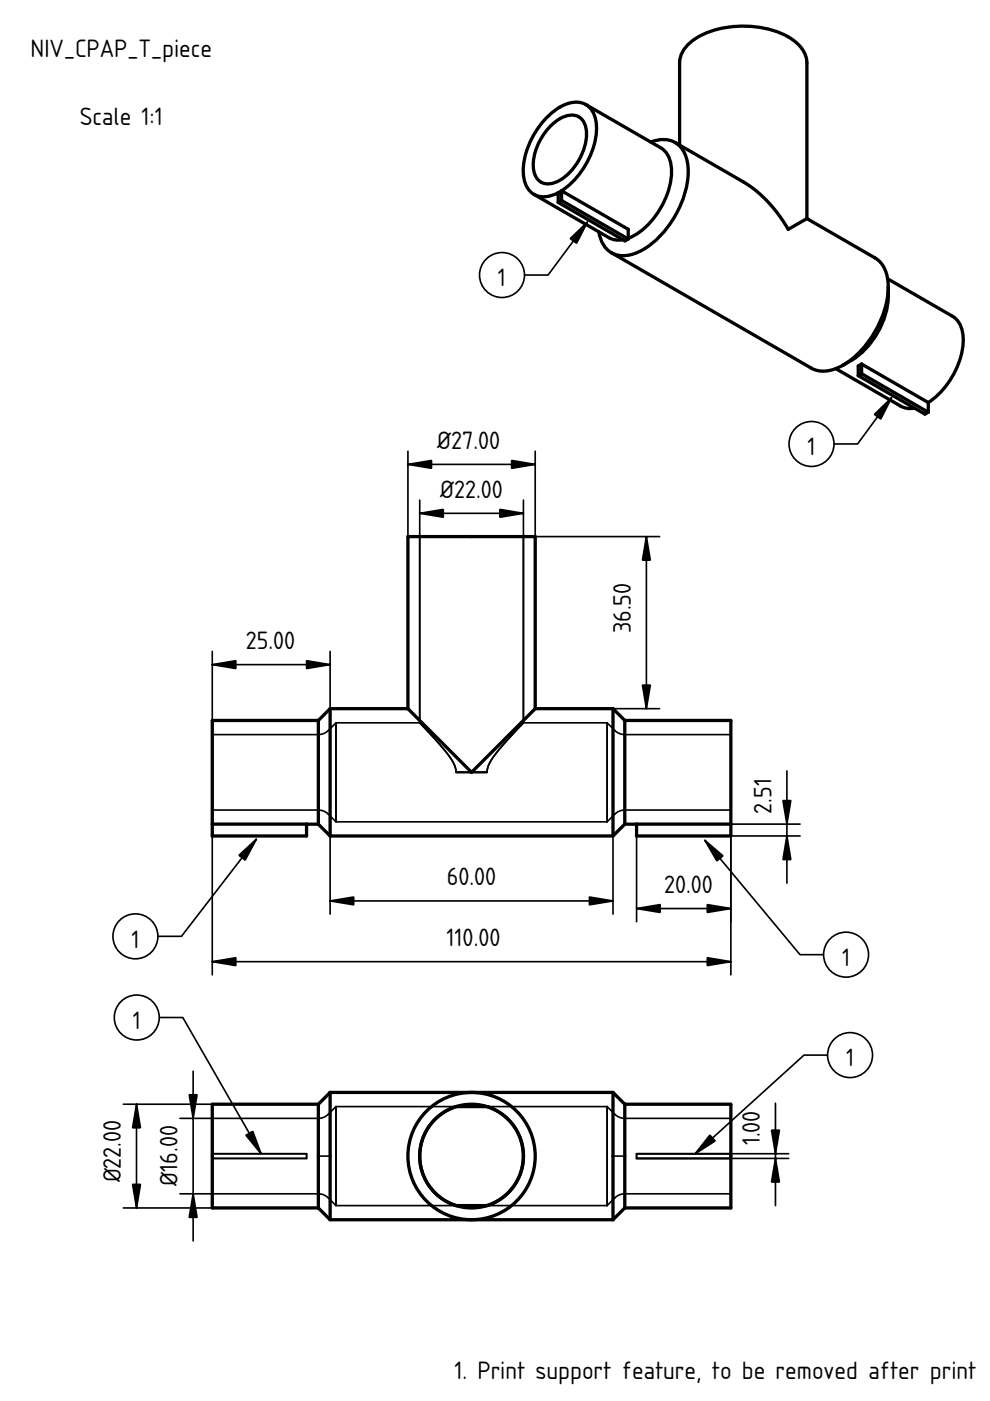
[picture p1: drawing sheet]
<svg xmlns="http://www.w3.org/2000/svg" width="210mm" height="297mm" viewBox="0 0 210 297" stroke-linecap="round" stroke-linejoin="round" font-family="sans-serif">
<path d="M100 145.5h.1" fill="none" stroke="#000" stroke-width=".21"/>
<g fill="#fff">
<path d="M70 150.3h16.5l13.5 13.4 13.5-13.4h16.5v26.9h-60z" fill-rule="evenodd"/>
<path d="M86.5 113.8h27v36.5l-13.5 13.4-13.5-13.4z" fill-rule="evenodd"/>
</g>
<path d="M100 145.5h.1" fill="none" stroke="#000" stroke-width=".21"/>
<g fill="#fff">
<path d="M45 152.8h22.5v21.9h-22.5z" fill-rule="evenodd"/>
<path d="M132.5 152.8h22.5v21.9h-22.5z" fill-rule="evenodd"/>
<path d="M70 150.3v26.9l-2.5-2.5v-21.9z" fill-rule="evenodd"/>
<path d="M130 150.3l2.5 2.5v21.9l-2.5 2.5z" fill-rule="evenodd"/>
<path d="M135 174.7h20v2.5h-20z" fill-rule="evenodd"/>
<path d="M45 174.7h20v2.5h-20z" fill-rule="evenodd"/>
</g>
<g fill="none" stroke="#000" stroke-width=".35">
<path d="M86.5 95.7v18.1h53.3M86.5 98.5h27M113.5 95.7v18.1M89 106v47.3M89 108.8h22M111 106v47.3M137 113.8v36.5M45 138.1v68.6M70 138.1v55.7M45 140.9h25M67.5 152.8v21.9M71.2 153.3a6.2 6.2 0 0 1-2.8 2.3l-.9 .2h-22.5"/>
<path d="M71.2 153.3v20.9M71.2 153.3h17.8M86.5 150.3l13.5 13.4 13.5-13.4h26.3M89 153.3l2.3 2.4a25.8 25.8 0 0 1 5.2 6.9l.2 1.1M89 153.3l2.6 2.7a24 24 0 0 1 4.9 6.6l.2 1.1M111 153.3l-2.6 2.7a24 24 0 0 0-4.9 6.6l-.2 1.1M111 153.3l-2.3 2.4a25.8 25.8 0 0 0-5.3 6.9l-.1 1.1M111 153.3h17.7M128.7 153.3a6.2 6.2 0 0 0 2.8 2.3l1 .2h22.5M128.7 153.3v20.9M130 150.3v43.5M132.5 152.8v21.9"/>
<path d="M155 152.8v53.9M45 174.7h.1M45 171.7h22.5l.9 .2a6.2 6.2 0 0 1 2.8 2.3M45 174.7h20v2.5h-20M71.2 174.2h57.5M96.7 163.7h6.6M135 177.2h34.6M149.4 178.1l20.2 24.3h5M155 174.7h.1M155 171.7h-22.5l-1 .2a6.2 6.2 0 0 0-2.8 2.3M166.8 163.4v23.8M169.6 174.7h-34.6v20.7"/>
<path d="M70 191h60M135 192.6h20M45 203.9h110"/>
</g>
<g fill="none" stroke="#000" stroke-width=".7">
<path d="M67.5 152.8h-22.5v24.4h20v-2.5h-20M67.5 152.8v21.9M70 150.3v26.9M70 150.3l-2.5 2.5M70 150.3h16.5M86.5 150.3l13.5 13.4 13.5-13.4M86.5 150.3v-36.5h27v36.5M113.5 150.3h16.5M130 150.3v26.9M130 150.3l2.5 2.5M132.5 152.8h22.5v24.4h-20v-2.5h20M132.5 152.8v21.9"/>
<path d="M65 174.7h2.5M67.5 174.7l2.5 2.5M70 177.2h60M132.5 174.7h2.5M132.5 174.7l-2.5 2.5"/>
</g>
<path d="M100 145.5h.1" fill="none" stroke="#000" stroke-width=".21"/>
<g fill="#000" stroke="#000" stroke-width=".35">
<path d="M86.5 98.5l5-.9v1.7zM108.5 97.6l5 .9-5 .8zM89 108.8l5-.8v1.7zM106 108l5 .8-5 .9zM137 113.8l.9 5h-1.7zM45 140.9l5-.8v1.6zM65 140.1l5 .8-5 .8zM136.2 145.3h1.7l-.9 5zM149.4 178.1l3.9 3.4-1.3 1zM166 169.7h1.7l-.9 5zM166.8 177.2l.9 5h-1.7zM70 191l5-.8v1.6z"/>
<path d="M125 190.2l5 .8-5 .8zM135 192.6l5-.8v1.7zM150 191.8l5 .8-5 .9zM45 203.9l5-.8v1.6zM150 203.1l5 .8-5 .8z"/>
</g>
<circle cx="179.4" cy="202.4" r="4.8" fill="#fff" stroke="#000" stroke-width=".35"/>
<path d="M100 145.5h.1" fill="none" stroke="#000" stroke-width=".21"/>
<path d="M54.4 177.9l-15.9 20.6h-5" fill="none" stroke="#000" stroke-width=".35"/>
<path d="M50.7 181.3l3.7-3.4-2.4 4.5z" fill="#000" stroke="#000" stroke-width=".35"/>
<circle cx="28.7" cy="198.5" r="4.8" fill="#fff" stroke="#000" stroke-width=".35"/>
<path d="M45 234.1h22.5l2.5-2.5h60l2.5 2.5h22.5v22h-22.5l-2.5 2.5h-30a13.5 13.5 0 0 0 11.9-19.8 13.5 13.5 0 0 0-23.1-1.3 13.5 13.5 0 0 0 9.7 21l1.5 .1h-30h30a13.5 13.5 0 0 1-13.5-13.5 13.5 13.5 0 0 1 13.5-13.5h-30v27l-2.5-2.5h-22.5z" fill-rule="evenodd" fill="#fff"/>
<path d="M100 245.1h.1" fill="none" stroke="#000" stroke-width=".21"/>
<path d="M100 231.6h30v27h-30a13.5 13.5 0 0 0 13.5-13.5 13.5 13.5 0 0 0-13.5-13.5z" fill-rule="evenodd" fill="#fff"/>
<path d="M100 245.1h.1" fill="none" stroke="#000" stroke-width=".21"/>
<g fill="#fff">
<path d="M45 234.1h22.5v22h-22.5z" fill-rule="evenodd"/>
<path d="M132.5 234.1h22.5v22h-22.5z" fill-rule="evenodd"/>
<path d="M67.5 234.1l2.5-2.5v27l-2.5-2.5z" fill-rule="evenodd"/>
<path d="M130 231.6l2.5 2.5v22l-2.5 2.5z" fill-rule="evenodd"/>
<path d="M92.3 237.3a11 11 0 0 0-3.3 7.8 11 11 0 0 1 11-11 11 11 0 0 1 11 11 11 11 0 0 0-7.7-10.5h-6.6a11 11 0 0 0-4.4 2.7z" fill-rule="evenodd"/>
</g>
<path d="M100 245.1h.1" fill="none" stroke="#000" stroke-width=".21"/>
<g fill="#fff">
<path d="M96.7 255.6h6.6a11 11 0 0 1-6.6 0z" fill-rule="evenodd"/>
<path d="M96.7 234.6a11 11 0 0 1 6.6 0z" fill-rule="evenodd"/>
<path d="M89 245.1a11 11 0 0 0 7.7 10.5h6.6a11 11 0 0 0 7.7-10.5 11 11 0 0 0-7.7-10.5 11 11 0 0 1 7.5 12.7 11 11 0 0 1-11.9 8.8 11 11 0 0 1-9.9-11z" fill-rule="evenodd"/>
</g>
<path d="M100 245.1h.1" fill="none" stroke="#000" stroke-width=".21"/>
<g fill="#fff">
<path d="M92.3 237.3a11 11 0 0 1 4.4-2.7 11 11 0 0 0-7.7 10.5 11 11 0 0 0 7.7 10.5 11 11 0 0 1-4.4-18.3z" fill-rule="evenodd"/>
<path d="M111 245.1a11 11 0 0 1-7.7 10.5 11 11 0 0 0 7.7-10.5z" fill-rule="evenodd"/>
</g>
<g fill="none" stroke="#000" stroke-width=".35">
<path d="M26.1 234.1h18.9v22h-18.9M28.9 234.1v22M41 227.1v36M67.5 234.1v22M70 231.6v27M71.2 234.6h25.5a11 11 0 0 1 6.6 0h25.4M71.2 234.6a6.2 6.2 0 0 1-2.8 2.4l-.9 .1h-29.3M71.2 234.6v21M128.7 234.6a6.2 6.2 0 0 0 2.8 2.4l1 .1h22.5M128.7 234.6v21M130 231.6v27M132.5 234.1v22"/>
<path d="M155 234.1v22M164.4 233.9v21.7M175.5 223.7h-5l-23.1 20.9M38.2 253.1h29.3l.9 .2a6.2 6.2 0 0 1 2.8 2.3M45 244.6h20v1h-20M67.5 245.1h2.1M71.2 255.6h25.5a11 11 0 0 0 6.6 0h25.4M130.3 245.1h2.2M155 253.1h-22.5l-1 .2a6.2 6.2 0 0 0-2.8 2.3M167.2 244.6h-32.2v1h32.2"/>
<circle cx="100" cy="245.1" r="13.5"/>
</g>
<g fill="none" stroke="#000" stroke-width=".7">
<path d="M67.5 234.1v22M67.5 234.1h-22.5v22h22.5M70 231.6v27M70 231.6l-2.5 2.5M70 231.6h60M130 231.6v27M130 231.6l2.5 2.5M132.5 234.1v22M132.5 234.1h22.5v22h-22.5M67.5 256.1l2.5 2.5M70 258.6h60M132.5 256.1l-2.5 2.5"/>
<circle cx="100" cy="245.1" r="13.5"/>
<circle cx="100" cy="245.1" r="11"/>
</g>
<path d="M100 245.1h.1" fill="none" stroke="#000" stroke-width=".21"/>
<path d="M28.9 234.1l.9 5h-1.7zM40.1 232.1h1.7l-.8 5zM28.1 251.1h1.7l-.9 5zM41 253.1l.8 5h-1.7zM150.5 240.7l1.1 1.2-4.2 2.7zM164.4 245.6l.8 5h-1.6zM163.6 239.6h1.6l-.8 5z" fill="#000" stroke="#000" stroke-width=".35"/>
<circle cx="180.2" cy="223.7" r="4.8" fill="#fff" stroke="#000" stroke-width=".35"/>
<path d="M100 245.1h.1" fill="none" stroke="#000" stroke-width=".21"/>
<path d="M33.8 215.7h5l16.6 28.9" fill="none" stroke="#000" stroke-width=".35"/>
<path d="M52.1 240.7l1.5-.8 1.8 4.7z" fill="#000" stroke="#000" stroke-width=".35"/>
<circle cx="29" cy="215.7" r="4.8" fill="#fff" stroke="#000" stroke-width=".35"/>
<path d="M116.2 24.6a8.4 8.4 0 0 1 6.8-2.9l1.2 .5 13.8 7.9a6.1 6.1 0 0 1 6.1 .7v-17.5a7.1 7.1 0 0 1 4.6-5.8 20.9 20.9 0 0 1 19.2 .8 6.3 6.3 0 0 1 3.2 5v33l14.4 8.4a5.9 5.9 0 0 1 2.7 4.4l13.8 8a6.1 6.1 0 0 1 2.2 6.2 17.6 17.6 0 0 1-7.4 12v2.1l-.7 .4-2.2-1.3-1.1 .1-1.4-.3-14.2-8.1a5.9 5.9 0 0 1-5.2-.1l-42.4-24.5 42.4 24.5a7 7 0 0 0 6.8-.7 21.1 21.1 0 0 0 9.5-16.5 21.1 21.1 0 0 1-9.5 16.5l1.8-1-3.4 1.8 14.2 8.1 1.4 .3 1.1-.1-11.9-6.9v-2l.7-.4 14.1 8.1a17 17 0 0 0 7.4-14 5.1 5.1 0 0 0-2.2-4.2l-13.8-8a17.3 17.3 0 0 1-7.6 17.3 16.9 16.9 0 0 0 7-19.4l-1.1-1.6-1-.7-14.4-8.4-4 2.3a27.6 27.6 0 0 0-9.5-10l-14.5-8.4a6.4 6.4 0 0 1 2.8 5.5 20.8 20.8 0 0 1-10.1 17.5 6.2 6.2 0 0 1-6.7 0l-.8-.8-.7-1.1-.6-2.1 3 1.6 1 .1 1.1-.1 .4 .3 .7-.4v-.2a16.4 16.4 0 0 0 8.9-11.8 7.3 7.3 0 0 0-1.4-6.9l-2.7-1.7a5.3 5.3 0 0 1 7.8 4.4 19.6 19.6 0 0 1-5.6 15.3 11.4 11.4 0 0 1-8.7 4.4 5.4 5.4 0 0 1-4.5-5l-13.8-8a5.5 5.5 0 0 1-2.3-5.3 17.5 17.5 0 0 1 5.3-11.3z" fill-rule="evenodd" fill="#fff"/>
<path d="M157.6 46.7h.1" fill="none" stroke="#000" stroke-width=".21"/>
<path d="M146 9.3a17.7 17.7 0 0 1 12.9-3.7 16.2 16.2 0 0 1 10.4 3.8 5.5 5.5 0 0 1 1.8 3.9v33l-4 2.3a27.6 27.6 0 0 0-9.5-10l-13.5-7.8v-17.5a5.5 5.5 0 0 1 1.9-4z" fill-rule="evenodd" fill="#fff"/>
<path d="M157.6 46.7h.1" fill="none" stroke="#000" stroke-width=".21"/>
<g fill="#fff">
<path d="M124.2 22.2l13.8 7.9a6.2 6.2 0 0 1 4 3.7 13.6 13.6 0 0 1-2.2 10.7 14.2 14.2 0 0 1-6.6 6v-1.9l-14.1-8.1a17 17 0 0 0 7.4-14.1 5.1 5.1 0 0 0-2.3-4.2z" fill-rule="evenodd"/>
<path d="M116.2 24.6a8.4 8.4 0 0 1 6.8-2.9 4.6 4.6 0 0 1 3.5 4.7 16.6 16.6 0 0 1-8.9 14.8 4.4 4.4 0 0 1-6.5-3.4 16.3 16.3 0 0 1 5.1-13.2z" fill-rule="evenodd"/>
<path d="M116.7 26.7a5.9 5.9 0 0 1 5.5-2.1 3.7 3.7 0 0 1 2.2 3.8 12.2 12.2 0 0 1-6.6 10.2 3.2 3.2 0 0 1-4.7-2.8 12 12 0 0 1 3.6-9.1z" fill-rule="evenodd"/>
<path d="M119.1 40.5l14.1 8.1v2.1l-14.1-8.2z" fill-rule="evenodd"/>
<path d="M182.7 77.2l14.1 8.1v2.1l-14.1-8.2z" fill-rule="evenodd"/>
<path d="M113.2 41.2a5.3 5.3 0 0 0 5.2-.3v2l13.7 7.9-1.6 .1-1.4-.5z" fill-rule="evenodd"/>
<path d="M182 79.6l.7-.4 14.1 8.2-.7 .4z" fill-rule="evenodd"/>
<path d="M118.4 42.9l.7-.4 14.1 8.2-.7 .4z" fill-rule="evenodd"/>
<path d="M118.4 40.9l.7-.4v2l-.7 .4z" fill-rule="evenodd"/>
<path d="M182 77.6l.7-.4v2l-.7 .4z" fill-rule="evenodd"/>
</g>
<g fill="none" stroke="#000" stroke-width=".7">
<path d="M116.7 26.7a5.9 5.9 0 0 1 5.5-2.1 3.7 3.7 0 0 1 2.2 3.8 12.2 12.2 0 0 1-6.6 10.2 3.2 3.2 0 0 1-4.7-2.8 12 12 0 0 1 3.6-9.1zM124.2 22.2l15.9 9.2a6.1 6.1 0 0 1 2.2 6.2 17.2 17.2 0 0 1-8.2 12.5l-.9 .4M124.2 22.2a5.5 5.5 0 0 0-5.5 .5 17 17 0 0 0-7.7 14.2 5.2 5.2 0 0 0 2.2 4.3M124.2 22.2a6.1 6.1 0 0 1 2.2 6.3 17.6 17.6 0 0 1-7.3 12M138 30.1a5.9 5.9 0 0 1 5.1 .1M143.1 30.2a6.4 6.4 0 0 1 2.8 5.5 20.8 20.8 0 0 1-10.1 17.5 6.4 6.4 0 0 1-6.2 .4M143.1 30.2l14.5 8.4a27.6 27.6 0 0 1 9.5 10l4-2.3M144.1 30.8v-17.5a7.1 7.1 0 0 1 4.6-5.8 20.9 20.9 0 0 1 19.2 .8 6.3 6.3 0 0 1 3.2 5v33M113.2 41.2l15.9 9.2 1.4 .5 1.6-.1M118.4 40.9a5.3 5.3 0 0 1-5.2 .3M118.4 42.9l14.1 8.2 .7-.4M118.4 40.9v2"/>
<path d="M119.1 40.5l-.7 .4M119.1 40.5l14.1 8.1v2.1M119.1 42.5l14.1 8.2M119.1 40.5v2M119.1 42.5l-.7 .4M127 49.2a5.9 5.9 0 0 0 2.6 4.4M129.6 53.6l42.4 24.5a6.6 6.6 0 0 0 6.8-.7M171.1 46.3l14.4 8.4a6.6 6.6 0 0 1 2.8 6.2M188.2 59.1l13.8 8a6.1 6.1 0 0 1 2.2 6.2 17.6 17.6 0 0 1-7.4 12M177.2 78.2l13.8 7.9 1.3 .5 1.6-.1M182 79.6l14.1 8.2 .7-.4M182.7 77.2l-.7 .4v2"/>
<path d="M182.7 79.2l14.1 8.2M182.7 77.2l14.1 8.1M182.7 77.2v2M182.7 79.2l-.7 .4M188.3 60.9a21.1 21.1 0 0 1-9.5 16.5M188.3 60.9a17.2 17.2 0 0 1-9.5 16.5M196.8 85.3v2.1"/>
</g>
<path d="M157.6 46.7h.1" fill="none" stroke="#000" stroke-width=".21"/>
<path d="M124.6 47.1l-8.4 11.2h-5" fill="none" stroke="#000" stroke-width=".35"/>
<path d="M120.9 50.6l3.7-3.5-2.4 4.5z" fill="#000" stroke="#000" stroke-width=".35"/>
<circle cx="106.4" cy="58.3" r="4.8" fill="#fff" stroke="#000" stroke-width=".35"/>
<path d="M157.6 46.7h.1" fill="none" stroke="#000" stroke-width=".21"/>
<path d="M189 84.3l-7.2 9.8h-5" fill="none" stroke="#000" stroke-width=".35"/>
<path d="M185.4 87.9l3.6-3.6-2.3 4.5z" fill="#000" stroke="#000" stroke-width=".35"/>
<circle cx="172.1" cy="94.1" r="4.8" fill="#fff" stroke="#000" stroke-width=".35"/>
<g font-size="5">
<text x="6.5" y="12.2">NIV_CPAP_T_piece</text>
<text x="16.9" y="26.4">Scale 1:1</text>
<text x="105.6" y="60.7">1</text>
<text x="92.7" y="95.2">Ø27.00</text>
<text x="171.2" y="96.5">1</text>
<text x="93.3" y="105.5">Ø22.00</text>
<text x="52.1" y="137.6">25.00</text>
<text x="133.8" y="134.3" transform="rotate(-90 133.8 134.3)">36.50</text>
<text x="163.5" y="172.5" transform="rotate(-90 163.5 172.5)">2.51</text>
<text x="94.7" y="187.7">60.00</text>
<text x="140.8" y="189.3">20.00</text>
<text x="27.9" y="200.9">1</text>
<text x="94.7" y="200.6">110.00</text>
<text x="178.5" y="204.8">1</text>
<text x="28.1" y="218.1">1</text>
<text x="179.4" y="226.1">1</text>
<text x="161.1" y="242.8" transform="rotate(-90 161.1 242.8)">1.00</text>
<text x="25.6" y="250.7" transform="rotate(-90 25.6 250.7)">Ø22.00</text>
<text x="37.7" y="251.4" transform="rotate(-90 37.7 251.4)">Ø16.00</text>
<text x="96.4" y="292.5">1. Print support feature, to be removed after print</text>
</g>
</svg>
